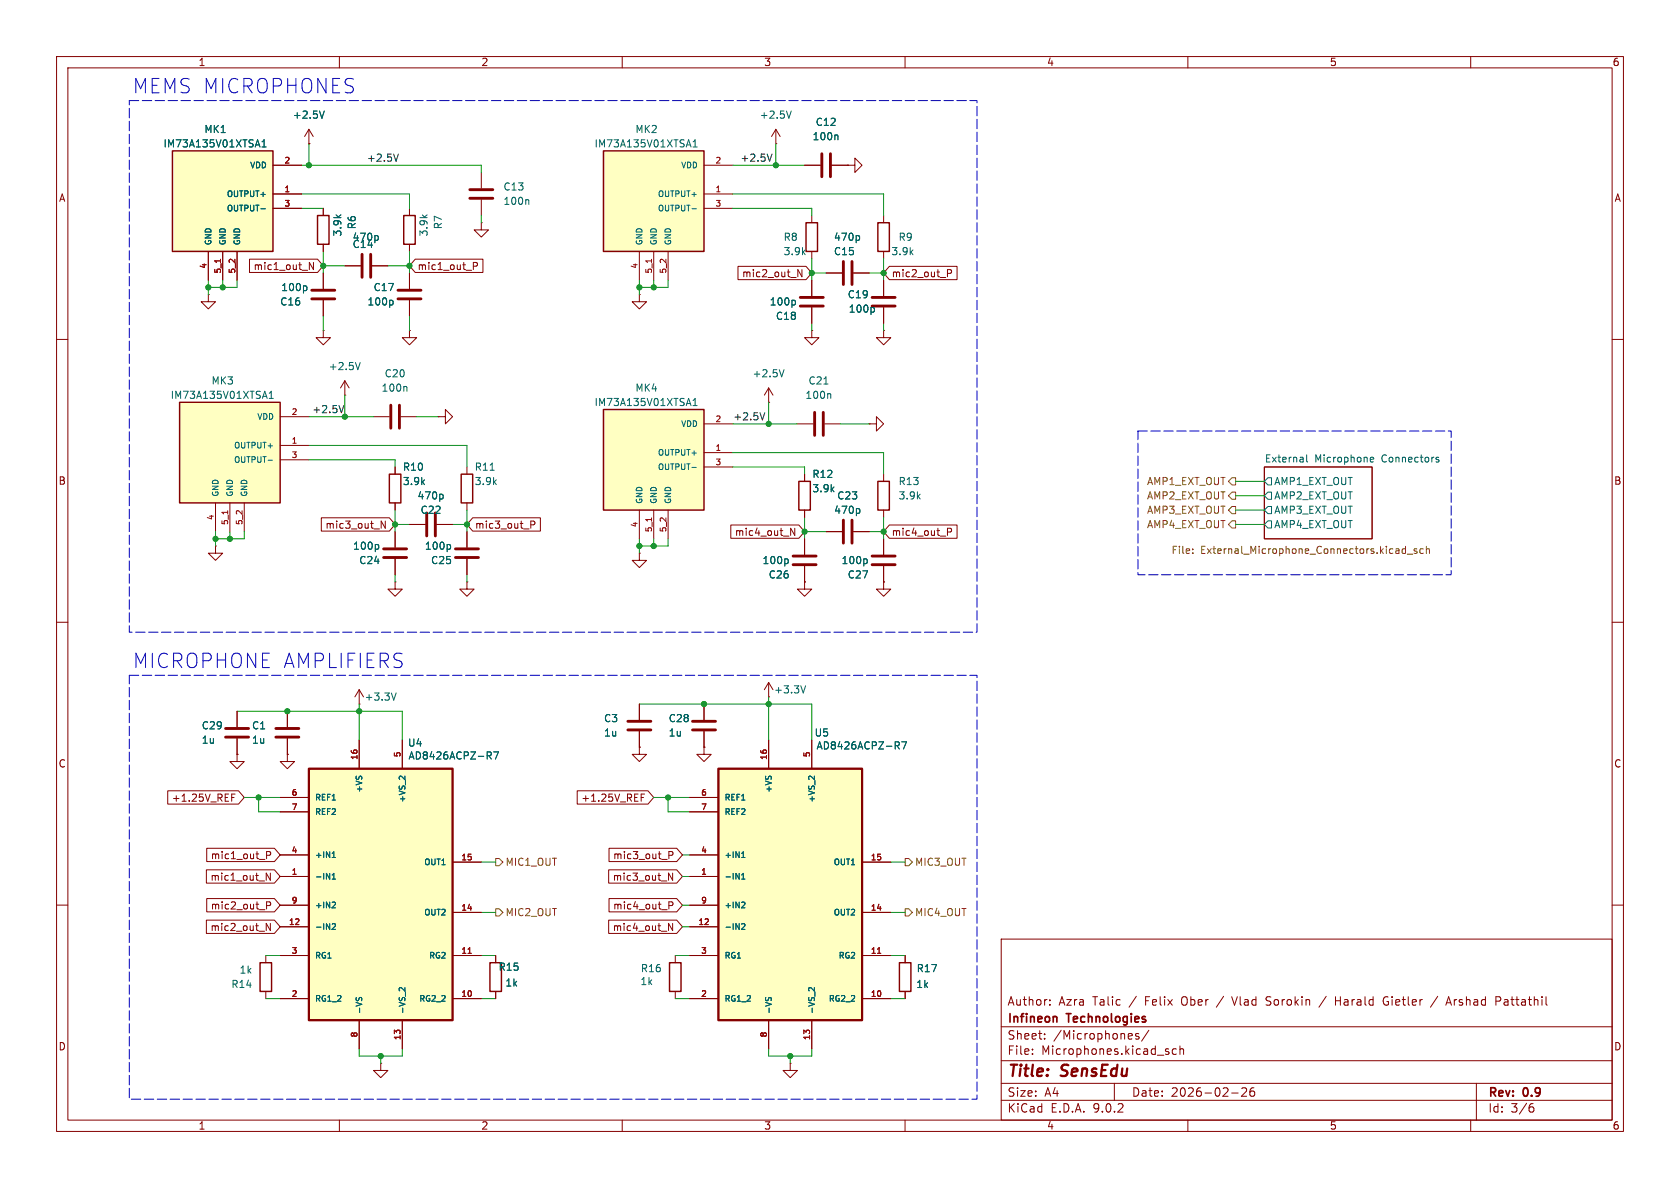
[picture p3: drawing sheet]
<svg xmlns="http://www.w3.org/2000/svg" width="297mm" height="210mm" viewBox="0 0 297 210" stroke-linecap="round" stroke-linejoin="round" font-family="sans-serif">
<g fill="none" stroke="#840000" stroke-width=".18">
<path d="M10 10h277v190h-277zM12 12h273v186h-273zM60 10v2M110 10v2M160 10v2M210 10v2M260 10v2M10 60h2M285 60h2M223.5 82.6h19.1v12.7h-19.1zM10 110h2M285 110h2"/>
<path d="M10 160h2M177 166h108v32h-108zM185.6 177.6v.1M185.6 176.8v.1M217.7 176.2l.5 1.5M223.8 177.6l.6 .1M224.1 176.2l-.3 .3 .1 .3 .2 .1M234.5 176.1l-1.3 2M236.1 176.2v1.5M236.1 176.9h.9M245.2 177.1h.3M245.2 176.2a.75 .75 0 0 0-.7 .7 .75 .75 0 0 0 .7 .8l.2-.1"/>
<path d="M254.2 176.1l-1.3 2M255.6 177.7l.5-1.5 .5 1.5M255.7 177.3h.8M264.5 176.2h.5l.3 .3-.1 .4-.7 .1M285 160h2M60 198v2M110 198v2M160 198v2M177 194.5h108M177 191.5h108M177 187.5h108M177 181.5h108"/>
<path d="M182.5 186.3v.1M182.5 185.5v.1M184.7 183.6v.1M184.7 182.8v.1M197 191.5v3M200.1 182.8l.1 .3-.7 .1M201.3 182.8l-.3-.1-.3 .2 .1 .2 .5 .2v.3h-.6M203.1 182.1l-1.3 2M206.5 185.9l.2 .2-.2 .3M206.5 185.4l.1 .1M208 185.5l-.5-.1-.3 .3v.4l.2 .2h.6M208.6 185.5l.2-.1 .4 .1v.9"/>
<path d="M208.6 184.9v1.5M210 198v2M217.7 193.2h1.2M219.5 192.4l.6-.1 .2 .1 .1 .3-.9 1.1h.9M221.7 192.3a.59 .59 0 0 0-.7 .6v.6l.1 .2 .4 .1 .2-.1 .1-.5-.1-.3h-.5l-.2 .3M260 198v2M261 191.5v6.5M270.6 195.7h.4l.2 .3-.1 .5-.5 .1M271 195.1l-.4 .1"/>
</g>
<path d="M186.6 179.7l.2 .2v.8" fill="none" stroke="#840000" stroke-width=".3"/>
<path d="M224.2 87h.6v1.3h-.6l-.7-.7zM224.2 92.1h.6v1.2h-.6l-.7-.6zM224.2 89.5h.6v1.3h-.6l-.7-.6zM224.2 84.5h.6v1.2h-.6l-.7-.6zM231 80.4v1.1l.2 .2M242.2 81.3l.7-.2-.1-.2-.4-.1-.2 .2 .1 .6h.5M253.9 81.2l.4 .1 .1 .2-.2 .2-.3-.1M253.9 80.9h.4" fill="none" stroke="#006464" stroke-width=".18"/>
<path d="M210.9 97.7v.1M210.9 97.1v.1M248.5 96.6v1.2M248.5 97.1l-.4-.1-.2 .2 .1 .6h.5M248.8 98h.9M250.5 97.1l-.3-.1-.2 .2v.2l.5 .1v.3h-.5M251.6 97.1l-.3-.1-.3 .2 .1 .6h.5M252.2 97.1l.1-.1 .3 .1 .1 .7M252.2 96.6v1.2" fill="none" stroke="#725600" stroke-width=".18"/>
<path d="M54.6 135.9h25.4v44.4h-25.4z" fill="#ffffc2"/>
<path d="M54.6 135.9h25.4v44.4h-25.4z" fill="none" stroke="#840000" stroke-width=".41"/>
<g fill="none" stroke="#840000" stroke-width=".18">
<path d="M153.7 74.9h1.2v-1.2l1.3 1.2-1.3 1.3v-1.3M153.7 74.9h.1M142.2 83.8v1.3M142.2 90.2v1.2M156.2 102.9v1.2h1.3l-1.3 1.3-1.3-1.3h1.3M156.2 102.9h.1M63.5 130.8v5.1M71.1 130.8v5.1M124.5 124.5v2.8M124.5 129.3v2.8M135.9 123.2h.1M135.9 120.7l-.8 1.2"/>
<path d="M135.9 120.7l.8 1.2M135.9 120.7v2.5M49.5 141h5.1M49.5 143.5h5.1M49.5 151.1h5.1M49.5 154.9h5.1M80 152.4h5.1M49.5 160h5.1M49.5 163.8h5.1M49.5 168.9h5.1M49.5 176.5h5.1M80 168.9h5.1"/>
<path d="M80 176.5h5.1M80 161.3h5.1M119.4 168.9v1.3M119.4 175.3v1.2M63.5 180.3v5.1M71.1 180.3v5.1M139.7 188v1.2h1.3l-1.3 1.3-1.3-1.3h1.3M139.7 188h.1"/>
</g>
<g fill="none" stroke="#006464" stroke-width=".18">
<path d="M71.6 137.2v.6l-.6-.6-.4 .1M86.4 133.6l.5 .6M86.6 132.9l.3 .3-.1 .3-.2 .1M87.3 132.9h.8l-.5 1.3M142.4 121.2l-.4 1.3M58.7 151.6h.6M58.7 154.7l.3-.3v1M58.7 155.4h.6M58.8 150.8l.2-.2v1M58.9 159.5h.3l.1 .3-.6 .7h.6M58.7 163.4l.4-.1 .2 .3-.6 .7h.6M63 176.3l-.1 .4"/>
<path d="M63.4 176.7l.1-.3 .3-.1 .2 .2v.3M71.6 174.6v.6l-.7-.6-.3 .1v.3"/>
</g>
<path d="M82.7 168.5h.6" fill="none" stroke="#a90000" stroke-width=".18"/>
<path d="M141.2 85.1h2.1v5.1h-2.1zM118.4 170.2h2v5.1h-2z" fill="none" stroke="#840000" stroke-width=".25"/>
<path d="M122.4 127.5h4.1M122.4 129h4.1" fill="none" stroke="#840000" stroke-width=".51"/>
<path d="M127 135.9h25.4v44.4h-25.4z" fill="#ffffc2"/>
<path d="M127 135.9h25.4v44.4h-25.4z" fill="none" stroke="#840000" stroke-width=".41"/>
<g fill="none" stroke="#840000" stroke-width=".18">
<path d="M137.2 25.4h.1M137.2 22.9l-.8 1.2M137.2 22.9l.7 1.2M137.2 22.9v2.5M149.9 29.2h1.2v-1.3l1.3 1.3-1.3 1.3v-1.3M149.9 29.2h.1M113 52.1v1.2h1.3l-1.3 1.3-1.2-1.3h1.2M113 52.1h.1M82.5 82.6v1.2M82.5 88.9v1.3M156.2 95.3v2.7M156.2 100.1v2.8"/>
<path d="M135.9 130.8v5.1M143.5 130.8v5.1M121.9 141h5.1M121.9 143.5h5.1M121.9 151.1h5.1M121.9 154.9h5.1M152.4 152.4h5.1M47 168.9v1.3M47 175.3v1.2M87.6 168.9v1.3M87.6 175.3v1.2M121.9 160h5.1"/>
<path d="M121.9 163.8h5.1M121.9 168.9h5.1M121.9 176.5h5.1M152.4 168.9h5.1M152.4 176.5h5.1M152.4 161.3h5.1M160 168.9v1.3M160 175.3v1.2M67.3 188v1.2h1.3l-1.3 1.3-1.3-1.3h1.3M67.3 188h.1M135.9 180.3v5.1M143.5 180.3v5.1"/>
</g>
<g fill="none" stroke="#006464" stroke-width=".18">
<path d="M139.9 19.6l-.4 1.3M86.7 83.1h.7M153.1 98.8l.2 .2v.4l-.2 .2M144 137.2v.6l-.6-.6-.4 .1M158.6 131.8l.4 .6M158.7 131.1l.3 .3-.1 .3-.2 .1M159.4 131.1h.9l-.6 1.3M131.1 151.6h.6M131.1 154.7l.3-.3v1M131.1 155.4h.6M131.2 150.8l.2-.2v1M131.3 159.5h.3l.1 .3-.6 .7h.6"/>
<path d="M131.1 163.4l.4-.1 .2 .3-.6 .7h.6M135.4 176.3l-.1 .4M135.8 176.7l.1-.3 .3-.1 .2 .2v.3M144 174.6v.6l-.8-.6-.2 .1v.3"/>
</g>
<path d="M155.1 168.5h.6" fill="none" stroke="#a90000" stroke-width=".18"/>
<path d="M81.5 83.8h2.1v5.1h-2.1zM46 170.2h2v5.1h-2zM86.6 170.2h2v5.1h-2zM159 170.2h2v5.1h-2z" fill="none" stroke="#840000" stroke-width=".25"/>
<path d="M154.2 99.8h4M154.2 98.3h4" fill="none" stroke="#840000" stroke-width=".51"/>
<path d="M106.7 26.7h17.8v17.8h-17.8z" fill="#ffffc2"/>
<path d="M56.1 38.1h2.1v5.1h-2.1zM106.7 26.7h17.8v17.8h-17.8zM142.5 39.4h2v5.1h-2z" fill="none" stroke="#840000" stroke-width=".25"/>
<g fill="none" stroke="#840000" stroke-width=".18">
<path d="M57.1 36.8v1.3M124.5 29.2h5M124.5 34.3h5M124.5 36.8h5M142.2 29.2h2.8M143.5 38.1v1.3M147.1 29.2h2.8M57.1 58.4v1.3h1.3l-1.3 1.3-1.2-1.3h1.2M57.1 58.4h.1M57.1 43.2v1.3M61 47h2.8M65.8 47h2.8"/>
<path d="M72.4 58.4v1.3h1.3l-1.3 1.3-1.3-1.3h1.3M72.4 58.4h.1M72.4 48.3v2.8M72.4 53.1v2.8M113 44.5v5M115.6 44.5v5M118.1 44.5v5M143.5 44.5v1.2M143.5 49.5v2.8M143.5 54.4v2.8M146 48.3h2.8M150.9 48.3h2.8"/>
<path d="M41.9 133.4v1.2h1.3l-1.3 1.3-1.3-1.3h1.3M41.9 133.4h.1M41.9 125.7v2.8M41.9 130.6v2.8M50.8 133.4v1.2h1.3l-1.3 1.3-1.3-1.3h1.3M50.8 133.4h.1M50.8 125.7v2.8M50.8 130.6v2.8M63.5 124.5h.1M63.5 121.9l-.8 1.3M63.5 121.9l.8 1.3M63.5 121.9v2.6"/>
<path d="M113 132.1v1.3h1.3l-1.3 1.2-1.2-1.2h1.2M113 132.1h.1"/>
</g>
<path d="M115.2 45.8v.6" fill="none" stroke="#a90000" stroke-width=".18"/>
<path d="M121.7 24.7l.5 1.3M122.3 36.9h.8M122.5 26h.8M122.5 25.1l.4-.4v1.3M148 23.9l.1 .1v.7M66.6 41.6l.3 .3v.3l-.3 .3M69.3 53.1l.2 .2v.4l-.2 .2M140.4 53.1l.2 .2v.4l-.2 .2M151.7 41.6l.3 .3v.3l-.3 .3M70 122.5l-.4 1.3" fill="none" stroke="#006464" stroke-width=".18"/>
<g fill="none" stroke="#840000" stroke-width=".51">
<path d="M145.3 27.2v4M146.8 27.2v4M64 45v4M65.5 45v4M70.4 52.8h4M70.4 51.3h4M141.5 54.1h4M141.5 52.6h4M149.1 46.2v4.1M150.6 46.2v4.1M39.9 128.8h4M39.9 130.3h4"/>
<path d="M48.8 128.8h4M48.8 130.3h4"/>
</g>
<path d="M31.7 71.1h17.8v17.8h-17.8z" fill="#ffffc2"/>
<path d="M71.4 38.1h2v5.1h-2zM31.7 71.1h17.8v17.8h-17.8zM68.8 83.8h2.1v5.1h-2.1z" fill="none" stroke="#840000" stroke-width=".25"/>
<g fill="none" stroke="#840000" stroke-width=".18">
<path d="M72.4 36.8v1.3M85.1 39.4v1.2h1.3l-1.3 1.3-1.3-1.3h1.3M85.1 39.4h.1M85.1 30.5v2.8M85.1 35.3v2.8M72.4 43.2v1.3M143.5 58.4v1.3h1.3l-1.3 1.3-1.3-1.3h1.3M143.5 58.4h.1M49.5 73.7h5.1M49.5 78.7h5.1M61 69.9h.1M61 67.3l-.8 1.3"/>
<path d="M61 67.3l.7 1.3M61 67.3v2.6M66 73.7h2.8M70.9 73.7h2.8M77.5 73.7h1.2v-1.3l1.3 1.3-1.3 1.2v-1.2M77.5 73.7h.1M38.1 96.5v1.3h1.3l-1.3 1.3-1.3-1.3h1.3M38.1 96.5h.1M38.1 88.9v5.1M40.6 88.9v5.1M43.2 88.9v5.1M49.5 81.3h5.1"/>
<path d="M69.8 82.6v1.2M69.8 88.9v1.3M69.8 94v2.8M69.8 98.8v2.8M72.4 92.7h2.8M77.2 92.7h2.8M82.5 94v2.8M82.5 98.8v2.8M69.8 102.9v1.2h1.3l-1.3 1.3-1.2-1.3h1.2M69.8 102.9h.1M82.5 102.9v1.2h1.3l-1.3 1.3-1.2-1.3h1.2M82.5 102.9h.1"/>
<path d="M113 124.5v2.8M113 129.3v2.8M124.5 132.1v1.3h1.2l-1.2 1.2-1.3-1.2h1.3M124.5 132.1h.1"/>
</g>
<path d="M40.3 90.3v.6" fill="none" stroke="#a90000" stroke-width=".18"/>
<path d="M93.3 35.3l.2 .2v.6M46.8 69.2l.4 1.2M47.6 70.4h.7M47.6 69.5l.4-.3v1.2M63.7 64.1l-.4 1.2M71.8 68.3l.1 .2v.7M47.4 81.4h.8M66.7 96.3l.3 .2v.4l-.3 .2M78.1 87.4l.2 .2v.4l-.2 .2M79.4 96.3l.3 .2v.4l-.3 .2" fill="none" stroke="#006464" stroke-width=".18"/>
<path d="M83.1 33.5h4M83.1 35.1h4M69.1 71.6v4.1M70.6 71.6v4.1M67.8 98.6h4.1M67.8 97h4.1M75.4 90.7v4M77 90.7v4M80.5 98.6h4.1M80.5 97h4.1M111 127.5h4.1M111 129h4.1" fill="none" stroke="#840000" stroke-width=".51"/>
<path d="M30.5 26.7h17.8v17.8h-17.8z" fill="#ffffc2"/>
<path d="M30.5 26.7h17.8v17.8h-17.8zM155.2 39.4h2v5.1h-2z" fill="none" stroke="#840000" stroke-width=".25"/>
<g fill="none" stroke="#840000" stroke-width=".18">
<path d="M48.3 29.2h5M48.3 34.3h5M48.3 36.8h5M54.6 25.4h.1M54.6 22.9l-.8 1.2M54.6 22.9l.8 1.2M54.6 22.9v2.5M156.2 38.1v1.3M36.8 52.1v1.2h1.3l-1.3 1.3-1.2-1.3h1.2M36.8 52.1h.1M36.8 44.5v5M39.4 44.5v5"/>
<path d="M41.9 44.5v5M57.1 48.3v2.8M57.1 53.1v2.8M156.2 58.4v1.3h1.3l-1.3 1.3-1.3-1.3h1.3M156.2 58.4h.1M156.2 44.5v1.2M156.2 49.5v2.8M156.2 54.4v2.8M135.9 71.1h.1M135.9 68.6l-.8 1.3M135.9 68.6l.8 1.3M135.9 68.6v2.5"/>
<path d="M113 97.8v1.3h1.3l-1.3 1.2-1.2-1.2h1.2M113 97.8h.1M142.2 95.3v2.7M142.2 100.1v2.8"/>
</g>
<path d="M39 45.8v.6" fill="none" stroke="#a90000" stroke-width=".18"/>
<path d="M57.3 19.6l-.4 1.3M45.5 24.7l.5 1.3M46.1 36.9h.8M46.3 26h.8M46.3 25.1l.4-.4v1.3M54 50.5l.3 .3v.3l-.3 .3M154.3 54.3l.3 .3v.3l-.3 .3M138.6 65.3l-.4 1.3M139.1 98.8l.2 .2v.4l-.2 .2" fill="none" stroke="#006464" stroke-width=".18"/>
<path d="M55.1 52.8h4.1M55.1 51.3h4.1M154.2 54.1h4M154.2 52.6h4M140.2 99.8h4.1M140.2 98.3h4.1" fill="none" stroke="#840000" stroke-width=".51"/>
<path d="M106.7 72.4h17.8v17.8h-17.8z" fill="#ffffc2"/>
<path d="M106.7 72.4h17.8v17.8h-17.8zM155.2 85.1h2v5.1h-2z" fill="none" stroke="#840000" stroke-width=".25"/>
<g fill="none" stroke="#840000" stroke-width=".18">
<path d="M48.3 29.2h5M48.3 34.3h5M48.3 36.8h5M54.6 25.4h.1M57.1 36.8v1.3M142.2 29.2h2.8M147.1 29.2h2.8M149.9 29.2h.1M36.8 44.5v5M39.4 44.5v5M41.9 44.5v5M44.1 45.8h12l1 1.2-1 1.2h-12z"/>
<path d="M55.4 46.4v1.3l-.7-1.3v1.3M57.1 43.2v1.3M57.1 48.3v2.8M57.1 53.1v2.8M61 47h2.8M65.8 47h2.8M72.4 48.3v2.8M72.4 53.1v2.8M73.4 45.8h12v2.4h-12l-1-1.2zM83.7 47.1l.6-.1 .1-.2-.1-.3-.6-.1v1.3M130.5 47.1h12l1 1.2-1 1.1h-12zM141.8 47.7v1.2l-.8-1.2v1.2"/>
<path d="M143.5 49.5v2.8M143.5 54.4v2.8M146 48.3h2.8M150.9 48.3h2.8M156.2 49.5v2.8M156.2 54.4v2.8M157.2 47.1h12v2.3h-12l-1-1.1zM167.5 48.3h.6l.1-.2v-.3l-.7-.1v1.2M124.5 74.9h5M141 74.9h2.8M145.8 74.9h2.8M56.8 91.5h12l1 1.2-1 1.2h-12z"/>
<path d="M68.1 92.1v1.3l-.7-1.3v1.3M69.8 82.6v1.2M69.8 88.9v1.3M69.8 94v2.8M69.8 98.8v2.8M72.4 92.7h2.8M77.2 92.7h2.8M82.5 94v2.8M82.5 98.8v2.8M83.6 91.5h11.9v2.4h-11.9l-1.1-1.2zM93.8 92.8l.6-.1 .2-.2-.1-.3-.7-.1v1.3M113 90.2v5.1"/>
<path d="M115.6 90.2v5.1M118.1 90.2v5.1M124.5 80h5M124.5 82.6h5M129.2 92.8h12l1 1.2-1 1.2h-12zM140.5 93.4v1.3l-.7-1.3v1.3M142.2 83.8v1.3M142.2 90.2v1.2M142.2 95.3v2.7M146 94h2.8M150.9 94h2.8M156.2 83.8v1.3"/>
<path d="M156.2 90.2v1.2M156.2 95.3v2.7M157.2 92.8h12v2.4h-12l-1-1.2zM167.5 94h.6l.1-.2v-.3l-.7-.1v1.3M142.2 102.9v1.2h1.3l-1.3 1.3-1.2-1.3h1.2M142.2 102.9h.1M142.2 100.1v2.8M156.2 102.9h.1M156.2 100.1v2.8M29.7 139.8h12.5l1 1.2-1 1.1h-12.5zM41.9 133.4h.1M41.9 125.7v2.8"/>
<path d="M41.9 130.6v2.8M50.8 133.4h.1M50.8 125.7v2.8M50.8 130.6v2.8M63.5 130.8v5.1M71.1 130.8v5.1M102 139.8h12.6l1 1.2-1 1.1h-12.6zM113 132.1h.1M113 124.5v2.8M113 129.3v2.8M124.5 132.1h.1M124.5 124.5v2.8"/>
<path d="M124.5 129.3v2.8M135.9 130.8v5.1M143.5 130.8v5.1M36.5 153.8h12l1 1.1-1 1.2h-12zM36.5 158.8h12l1 1.2-1 1.2h-12zM36.5 150h12l1 1.1-1 1.2h-12zM41 141h.4M41 140.4h.6M47.1 151.2l.6-.1 .2-.1-.1-.3-.7-.2v1.3M47.8 154.3v1.3l-.7-1.3v1.3M49.5 141h5.1M49.5 143.5h5.1"/>
<path d="M49.5 151.1h5.1M49.5 154.9h5.1M80 152.4h5.1M107.6 153.8h12l1 1.1-1 1.2h-12zM107.7 158.8h11.9l1 1.2-1 1.2h-11.9zM107.7 150h11.9l1 1.1-1 1.2h-11.9zM113.3 141h.5M113.3 140.4h.7M118.2 151.2l.7-.1 .1-.1-.1-.3-.7-.2v1.3M118.9 154.3v1.3l-.7-1.3v1.3M121.9 141h5.1M121.9 143.5h5.1"/>
<path d="M121.9 151.1h5.1M121.9 154.9h5.1M152.4 152.4h5.1M36.5 162.7h12l1 1.1-1 1.2h-12zM47.1 160.1l.6-.1 .2-.2-.1-.3-.7-.1v1.3M47.8 163.2v1.3l-.7-1.3v1.3M49.5 160h5.1M49.5 163.8h5.1M49.5 168.9h5.1M49.5 176.5h5.1M80 168.9h5.1M80 176.5h5.1"/>
<path d="M80 161.3h5.1M87.6 168.9v1.3M87.6 175.3v1.2M107.6 162.7h12l1 1.1-1 1.2h-12zM118.2 160.1l.7-.1 .1-.2-.1-.3-.7-.1v1.3M118.9 163.2v1.3l-.7-1.3v1.3M121.9 160h5.1M121.9 163.8h5.1M121.9 168.9h5.1M121.9 176.5h5.1M152.4 168.9h5.1M152.4 176.5h5.1"/>
<path d="M152.4 161.3h5.1M160 168.9v1.3M160 175.3v1.2M63.5 180.3v5.1M71.1 180.3v5.1M135.9 180.3v5.1M143.5 180.3v5.1"/>
</g>
<path d="M39 45.8v.6M115.2 91.5v.6M82.7 168.5h.6M155.1 168.5h.6" fill="none" stroke="#a90000" stroke-width=".18"/>
<g fill="none" stroke="#006464" stroke-width=".18">
<path d="M57.3 19.6l-.4 1.3M45.5 24.7l.5 1.3M46.1 36.9h.8M46.3 26h.8M46.3 25.1l.4-.4v1.3M148 23.9l.1 .1v.7M54 50.5l.3 .3v.3l-.3 .3M66.6 41.6l.3 .3v.3l-.3 .3M69.3 53.1l.2 .2v.4l-.2 .2M140.4 53.1l.2 .2v.4l-.2 .2M151.7 41.6l.3 .3v.3l-.3 .3M154.3 54.3l.3 .3v.3l-.3 .3"/>
<path d="M121.7 70.4l.5 1.3M122.5 71.7h.8M122.5 70.8l.4-.4v1.3M145.7 67.9h.7M146.7 69.6l.2 .2v.6M66.7 96.3l.3 .2v.4l-.3 .2M78.1 87.4l.2 .2v.4l-.2 .2M79.4 96.3l.3 .2v.4l-.3 .2M122.3 82.6h.8M139.1 98.8l.2 .2v.4l-.2 .2M151.8 89.9l.2 .2v.4l-.2 .2M153.1 98.8l.2 .2v.4l-.2 .2"/>
<path d="M71.6 137.2v.6l-.6-.6-.4 .1M86.4 133.6l.5 .6M86.6 132.9l.3 .3-.1 .3-.2 .1M87.3 132.9h.8l-.5 1.3M144 137.2v.6l-.6-.6-.4 .1M158.6 131.8l.4 .6M158.7 131.1l.3 .3-.1 .3-.2 .1M159.4 131.1h.9l-.6 1.3M58.7 151.6h.6M58.7 154.7l.3-.3v1M58.7 155.4h.6M58.8 150.8l.2-.2v1"/>
<path d="M58.9 159.5h.3l.1 .3-.6 .7h.6M131.1 151.6h.6M131.1 155.4h.6M131.1 154.7l.3-.3v1M131.2 150.8l.2-.2v1M131.3 159.5h.3l.1 .3-.6 .7h.6M58.7 163.4l.4-.1 .2 .3-.6 .7h.6M63 176.3l-.1 .4M63.4 176.7l.1-.3 .3-.1 .2 .2v.3M71.6 174.6v.6l-.7-.6-.3 .1v.3M131.1 163.4l.4-.1 .2 .3-.6 .7h.6M135.4 176.3l-.1 .4"/>
<path d="M135.8 176.7l.1-.3 .3-.1 .2 .2v.3M144 174.6v.6l-.8-.6-.2 .1v.3"/>
</g>
<path d="M144 72.9v4.1M145.5 72.9v4.1M149.1 91.9v4.1M150.6 91.9v4.1" fill="none" stroke="#840000" stroke-width=".51"/>
<path d="M217.8 87h.6v1.3h-.6l-.6-.7zM217.8 89.5h.6v1.3h-.6l-.6-.6zM217.8 84.5h.6v1.2h-.6l-.6-.6zM217.8 92.1h.6v1.2h-.6l-.6-.6zM87.6 151.8h.7l.6 .6-.6 .6h-.7zM160 151.8h.7l.6 .6-.6 .6h-.7zM87.6 160.7h.7l.6 .6-.6 .6h-.7zM160 160.7h.7l.6 .6-.6 .6h-.7z" fill="none" stroke="#725600" stroke-width=".18"/>
<path d="M70.4 27.2l-.4 1.3M136.5 27.2l-.4 1.3M60.8 71.7l-.4 1.3M135.2 73l-.4 1.2" fill="none" stroke="#0f0f0f" stroke-width=".18"/>
<g fill="none" stroke="#009600" stroke-width=".18">
<path d="M53.3 34.3h19.1v2.5M53.3 36.8h3.8M53.3 29.2h31.8v1.3M54.6 25.4v3.8M85.1 38.1v1.3M129.5 34.3h26.7v3.8M129.5 36.8h14v1.3M129.5 29.2h12.7M137.2 25.4v3.8M36.8 49.5v2.6M39.4 49.5v1.3M41.9 49.5v1.3h-5.1"/>
<path d="M57.1 47h3.9M57.1 44.5v3.8M57.1 55.9v2.5M68.6 47h3.8M72.4 44.5v3.8M72.4 55.9v2.5M113 49.5v2.6M115.6 49.5v1.3M118.1 49.5v1.3h-5.1M143.5 45.7v3.8M143.5 57.2v1.2M143.5 48.3h2.5"/>
<path d="M153.7 48.3h2.5M156.2 45.7v3.8M156.2 57.2v1.2M54.6 73.7h11.4M54.6 78.7h27.9v3.9M61 69.9v3.8M73.7 73.7h3.8M129.5 74.9h11.5M135.9 71.1v3.8M148.6 74.9h5.1M38.1 94v2.5M40.6 94v1.3"/>
<path d="M43.2 94v1.3h-5.1M54.6 81.3h15.2v1.3M69.8 92.7h2.6M69.8 90.2v3.8M80 92.7h2.5M82.5 90.2v3.8M113 95.3v2.5M115.6 95.3v1.2M118.1 95.3v1.2h-5.1M129.5 80h26.7v3.8M129.5 82.6h12.7v1.2M142.2 91.4v3.9"/>
<path d="M142.2 94h3.8M153.7 94h2.5M156.2 91.4v3.9M218.4 87.6h5.1M218.4 92.7h5.1M218.4 90.2h5.1M218.4 85.1h5.1M69.8 101.6v1.3M82.5 101.6v1.3M41.9 125.7h29.2v5.1M63.5 124.5v6.3M113 124.5h30.5v6.3"/>
<path d="M135.9 123.2v7.6M43.2 141h6.3M45.7 141v2.5h3.8M85.1 152.4h2.5M115.6 141h6.3M118.1 141v2.5h3.8M120.6 154.9h1.3M120.6 151.1h1.3M157.5 152.4h2.5M47 168.9h2.5M47 176.5h2.5M85.1 168.9h2.5"/>
<path d="M85.1 176.5h2.5M85.1 161.3h2.5M119.4 168.9h2.5M119.4 176.5h2.5M120.6 163.8h1.3M120.6 160h1.3M157.5 168.9h2.5M157.5 176.5h2.5M157.5 161.3h2.5M63.5 185.4v1.3h7.6v-1.3M67.3 186.7v1.3M135.9 185.4v1.3h7.6v-1.3"/>
<path d="M139.7 186.7v1.3"/>
</g>
<path d="M22.9 17.8h149.8v94h-149.8zM201.2 76.2h55.3v25.4h-55.3zM22.9 119.4h149.8v74.9h-149.8z" fill="none" stroke="#0000c2" stroke-width=".18" stroke-dasharray="1.7 .6"/>
<g fill="#009600" stroke="#009600" stroke-width=".18">
<circle cx="61" cy="73.7" r=".46"/>
<circle cx="57.1" cy="47" r=".46"/>
<circle cx="135.9" cy="124.5" r=".46"/>
<circle cx="143.5" cy="48.3" r=".46"/>
<circle cx="142.2" cy="94" r=".46"/>
<circle cx="135.9" cy="74.9" r=".46"/>
<circle cx="115.6" cy="50.8" r=".46"/>
<circle cx="72.4" cy="47" r=".46"/>
<circle cx="113" cy="50.8" r=".46"/>
<circle cx="156.2" cy="94" r=".46"/>
<circle cx="156.2" cy="48.3" r=".46"/>
<circle cx="38.1" cy="95.3" r=".46"/>
<circle cx="40.6" cy="95.3" r=".46"/>
<circle cx="39.4" cy="50.8" r=".46"/>
<circle cx="36.8" cy="50.8" r=".46"/>
<circle cx="54.6" cy="29.2" r=".46"/>
<circle cx="63.5" cy="125.7" r=".46"/>
<circle cx="69.8" cy="92.7" r=".46"/>
<circle cx="113" cy="96.5" r=".46"/>
<circle cx="82.5" cy="92.7" r=".46"/>
<circle cx="115.6" cy="96.5" r=".46"/>
<circle cx="137.2" cy="29.2" r=".46"/>
<circle cx="50.8" cy="125.7" r=".46"/>
<circle cx="45.7" cy="141" r=".46"/>
<circle cx="67.3" cy="186.7" r=".46"/>
<circle cx="124.5" cy="124.5" r=".46"/>
<circle cx="118.1" cy="141" r=".46"/>
<circle cx="139.7" cy="186.7" r=".46"/>
</g>
<g font-size="3.5" fill="#0000c2">
<text x="23.4" y="16.8">MEMS MICROPHONES</text>
<text x="23.4" y="118.4">MICROPHONE AMPLIFIERS</text>
</g>
<g font-size="2.8" fill="#840000">
<text x="178" y="190.9">Title:</text>
<text x="187.7" y="190.9">SensEdu</text>
</g>
<g font-size="2.1" fill="#840000">
<text x="178" y="178">Author:</text>
<text x="187.2" y="178">Azra</text>
<text x="193.2" y="178">Talic</text>
<text x="199.8" y="178">/</text>
<text x="202.7" y="178">Felix</text>
<text x="209.3" y="178">Ober</text>
<text x="215.7" y="178">/</text>
<text x="218.6" y="178">Vlad</text>
<text x="224.7" y="178">Sorokin</text>
<text x="237.2" y="178">Harald</text>
<text x="245.9" y="178">Gietler</text>
<text x="257.4" y="178">Arshad</text>
<text x="266.2" y="178">Pattathil</text>
<text x="178" y="184">Sheet:</text>
<text x="178" y="181.2">Infineon</text>
<text x="186.2" y="184">/Microphones/</text>
<text x="188.7" y="181.2">Technologies</text>
<text x="178" y="186.7">File:</text>
<text x="184.1" y="186.7">Microphones.kicad_sch</text>
<text x="178" y="196.9">KiCad</text>
<text x="178" y="194.1">Size:</text>
<text x="184.7" y="194.1">A4</text>
<text x="185.7" y="196.9">E.D.A.</text>
<text x="193.3" y="196.9">9.0.2</text>
<text x="200" y="194.1">Date:</text>
<text x="207" y="194.1">2026-02-26</text>
<text x="263" y="194.3">Rev:</text>
<text x="263" y="196.9">Id:</text>
<text x="267.1" y="196.9">3/6</text>
<text x="269.4" y="194.3">0.9</text>
</g>
<g font-size="1.8" fill="#840000">
<text x="35" y="11.9">1</text>
<text x="85" y="11.9">2</text>
<text x="135" y="11.9">3</text>
<text x="185" y="11.9">4</text>
<text x="235" y="11.9">5</text>
<text x="285" y="11.9">6</text>
<text x="10.3" y="35.9">A</text>
<text x="285.3" y="35.9">A</text>
<text x="44.7" y="47.9">mic1_out_N</text>
<text x="73.7" y="47.9">mic1_out_P</text>
<text x="131.1" y="49.2">mic2_out_N</text>
<text x="157.5" y="49.2">mic2_out_P</text>
<text x="10.3" y="85.9">B</text>
<text x="285.3" y="85.9">B</text>
<text x="57.4" y="93.7">mic3_out_N</text>
<text x="83.9" y="93.7">mic3_out_P</text>
<text x="129.8" y="94.9">mic4_out_N</text>
<text x="157.5" y="94.9">mic4_out_P</text>
<text x="10.3" y="135.9">C</text>
<text x="285.3" y="135.9">C</text>
<text x="30.3" y="141.9">+1.25V_REF</text>
<text x="102.7" y="141.9">+1.25V_REF</text>
<text x="37.1" y="155.9">mic1_out_N</text>
<text x="37.2" y="152.1">mic1_out_P</text>
<text x="108.2" y="155.9">mic3_out_N</text>
<text x="108.3" y="152.1">mic3_out_P</text>
<text x="37.2" y="161">mic2_out_P</text>
<text x="108.3" y="161">mic4_out_P</text>
<text x="37.1" y="164.8">mic2_out_N</text>
<text x="108.2" y="164.8">mic4_out_N</text>
<text x="10.3" y="185.9">D</text>
<text x="285.3" y="185.9">D</text>
<text x="35" y="199.9">1</text>
<text x="85" y="199.9">2</text>
<text x="135" y="199.9">3</text>
<text x="185" y="199.9">4</text>
<text x="235" y="199.9">5</text>
<text x="285" y="199.9">6</text>
</g>
<g font-size="1.8" fill="#006464">
<text x="36" y="23.7">MK1</text>
<text x="51.7" y="21.2">+2.5V</text>
<text x="112.2" y="23.7">MK2</text>
<text x="134.2" y="21.2">+2.5V</text>
<text x="144.1" y="22.5">C12</text>
<text x="28.8" y="26.3">IM73A135V01XTSA1</text>
<text x="105" y="26.3">IM73A135V01XTSA1</text>
<text x="143.6" y="25">100n</text>
<text x="88.9" y="33.9">C13</text>
<text x="60.6" y="41.9" transform="rotate(-90 60.6 41.9)">3.9k</text>
<text x="63.1" y="40.6" transform="rotate(-90 63.1 40.6)">R6</text>
<text x="75.8" y="41.9" transform="rotate(-90 75.8 41.9)">3.9k</text>
<text x="78.3" y="40.6" transform="rotate(-90 78.3 40.6)">R7</text>
<text x="88.9" y="36.4">100n</text>
<text x="62.2" y="42.8">470p</text>
<text x="62.2" y="44">C14</text>
<text x="138.4" y="42.8">R8</text>
<text x="138.4" y="45.3">3.9k</text>
<text x="147.3" y="42.8">470p</text>
<text x="147.3" y="45.3">C15</text>
<text x="157.5" y="45.3">3.9k</text>
<text x="158.8" y="42.8">R9</text>
<text x="49.6" y="51.7">100p</text>
<text x="65.9" y="51.7">C17</text>
<text x="149.8" y="52.9">C19</text>
<text x="49.4" y="54.2">C16</text>
<text x="64.9" y="54.2">100p</text>
<text x="136" y="54.2">100p</text>
<text x="137.1" y="56.7">C18</text>
<text x="149.9" y="55.5">100p</text>
<text x="58" y="65.6">+2.5V</text>
<text x="30.1" y="70.7">IM73A135V01XTSA1</text>
<text x="37.3" y="68.2">MK3</text>
<text x="67.4" y="69.4">100n</text>
<text x="67.9" y="66.9">C20</text>
<text x="105" y="72">IM73A135V01XTSA1</text>
<text x="112.2" y="69.4">MK4</text>
<text x="132.9" y="66.9">+2.5V</text>
<text x="142.3" y="70.7">100n</text>
<text x="142.8" y="68.2">C21</text>
<text x="71.1" y="83.4">R10</text>
<text x="83.8" y="83.4">R11</text>
<text x="223.5" y="81.8">External</text>
<text x="232.4" y="81.8">Microphone</text>
<text x="244.4" y="81.8">Connectors</text>
<text x="71.1" y="86">3.9k</text>
<text x="73.7" y="88.5">470p</text>
<text x="83.8" y="86">3.9k</text>
<text x="143.5" y="87.2">3.9k</text>
<text x="143.5" y="84.7">R12</text>
<text x="147.9" y="88.5">C23</text>
<text x="158.8" y="88.5">3.9k</text>
<text x="158.8" y="86">R13</text>
<text x="225.2" y="88.5">AMP2_EXT_OUT</text>
<text x="225.2" y="86">AMP1_EXT_OUT</text>
<text x="74.3" y="91">C22</text>
<text x="147.4" y="91">470p</text>
<text x="225.2" y="93.6">AMP4_EXT_OUT</text>
<text x="225.2" y="91">AMP3_EXT_OUT</text>
<text x="62.3" y="97.4">100p</text>
<text x="63.4" y="99.9">C24</text>
<text x="75" y="97.4">100p</text>
<text x="76.1" y="99.9">C25</text>
<text x="134.7" y="99.9">100p</text>
<text x="148.7" y="99.9">100p</text>
<text x="135.8" y="102.5">C26</text>
<text x="149.8" y="102.5">C27</text>
<text x="64.4" y="124.1">+3.3V</text>
<text x="136.8" y="122.8">+3.3V</text>
<text x="35.6" y="131.7">1u</text>
<text x="35.6" y="129.1">C29</text>
<text x="44.5" y="129.1">C1</text>
<text x="44.5" y="131.7">1u</text>
<text x="106.7" y="127.9">C3</text>
<text x="106.7" y="130.4">1u</text>
<text x="118.1" y="130.4">1u</text>
<text x="118.1" y="127.9">C28</text>
<text x="143.9" y="130.4">U5</text>
<text x="72" y="132.2">U4</text>
<text x="72.1" y="134.5">AD8426ACPZ-R7</text>
<text x="144.3" y="132.7">AD8426ACPZ-R7</text>
<text x="42.3" y="172.3">1k</text>
<text x="88" y="171.8">R15</text>
<text x="113.2" y="172.1">R16</text>
<text x="162" y="172.1">R17</text>
<text x="40.8" y="174.9">R14</text>
<text x="89.2" y="174.6">1k</text>
<text x="113.1" y="174.3">1k</text>
<text x="161.9" y="174.9">1k</text>
</g>
<g font-size="1.8" fill="#0f0f0f">
<text x="64.8" y="28.7">+2.5V</text>
<text x="130.8" y="28.7">+2.5V</text>
<text x="55.1" y="73.1">+2.5V</text>
<text x="129.5" y="74.4">+2.5V</text>
</g>
<g font-size="1.8" fill="#725600">
<text x="202.7" y="88.5">AMP2_EXT_OUT</text>
<text x="202.7" y="86">AMP1_EXT_OUT</text>
<text x="202.7" y="91">AMP3_EXT_OUT</text>
<text x="202.7" y="93.6">AMP4_EXT_OUT</text>
<text x="207" y="98.2">File:</text>
<text x="212.2" y="98.2">External_Microphone_Connectors.kicad_sch</text>
<text x="89.3" y="153.3">MIC1_OUT</text>
<text x="161.7" y="153.3">MIC3_OUT</text>
<text x="89.3" y="162.2">MIC2_OUT</text>
<text x="161.7" y="162.2">MIC4_OUT</text>
</g>
<g font-size="1.4" fill="#006464">
<text x="44.1" y="29.9">VDD</text>
<text x="120.3" y="29.9">VDD</text>
<text x="40" y="35">OUTPUT+</text>
<text x="116.2" y="35">OUTPUT+</text>
<text x="40" y="37.6">OUTPUT-</text>
<text x="116.2" y="37.6">OUTPUT-</text>
<text x="37.6" y="43.4" transform="rotate(-90 37.6 43.4)">GND</text>
<text x="40.1" y="43.4" transform="rotate(-90 40.1 43.4)">GND</text>
<text x="42.6" y="43.4" transform="rotate(-90 42.6 43.4)">GND</text>
<text x="113.8" y="43.4" transform="rotate(-90 113.8 43.4)">GND</text>
<text x="116.3" y="43.4" transform="rotate(-90 116.3 43.4)">GND</text>
<text x="118.8" y="43.4" transform="rotate(-90 118.8 43.4)">GND</text>
<text x="45.4" y="74.4">VDD</text>
<text x="120.3" y="75.7">VDD</text>
<text x="41.2" y="79.5">OUTPUT+</text>
<text x="41.2" y="82">OUTPUT-</text>
<text x="116.2" y="80.7">OUTPUT+</text>
<text x="116.2" y="83.3">OUTPUT-</text>
<text x="38.8" y="87.9" transform="rotate(-90 38.8 87.9)">GND</text>
<text x="41.4" y="87.9" transform="rotate(-90 41.4 87.9)">GND</text>
<text x="43.9" y="87.9" transform="rotate(-90 43.9 87.9)">GND</text>
<text x="113.8" y="89.2" transform="rotate(-90 113.8 89.2)">GND</text>
<text x="116.3" y="89.2" transform="rotate(-90 116.3 89.2)">GND</text>
<text x="118.8" y="89.2" transform="rotate(-90 118.8 89.2)">GND</text>
<text x="55.6" y="141.7">REF1</text>
<text x="64.2" y="140.3" transform="rotate(-90 64.2 140.3)">+VS</text>
<text x="71.9" y="142" transform="rotate(-90 71.9 142)">+VS_2</text>
<text x="128" y="141.7">REF1</text>
<text x="136.6" y="140.3" transform="rotate(-90 136.6 140.3)">+VS</text>
<text x="144.2" y="142" transform="rotate(-90 144.2 142)">+VS_2</text>
<text x="55.6" y="144.2">REF2</text>
<text x="128" y="144.2">REF2</text>
<text x="55.6" y="151.9">+IN1</text>
<text x="55.6" y="155.7">-IN1</text>
<text x="74.9" y="153.1">OUT1</text>
<text x="128" y="151.9">+IN1</text>
<text x="128" y="155.7">-IN1</text>
<text x="147.3" y="153.1">OUT1</text>
<text x="55.6" y="160.8">+IN2</text>
<text x="128" y="160.8">+IN2</text>
<text x="55.6" y="164.6">-IN2</text>
<text x="74.9" y="162">OUT2</text>
<text x="128" y="164.6">-IN2</text>
<text x="147.3" y="162">OUT2</text>
<text x="55.6" y="169.6">RG1</text>
<text x="75.7" y="169.6">RG2</text>
<text x="128" y="169.6">RG1</text>
<text x="148.1" y="169.6">RG2</text>
<text x="55.6" y="177.3">RG1_2</text>
<text x="64.2" y="179.3" transform="rotate(-90 64.2 179.3)">-VS</text>
<text x="71.9" y="179.3" transform="rotate(-90 71.9 179.3)">-VS_2</text>
<text x="74" y="177.3">RG2_2</text>
<text x="128" y="177.3">RG1_2</text>
<text x="136.6" y="179.3" transform="rotate(-90 136.6 179.3)">-VS</text>
<text x="144.2" y="179.3" transform="rotate(-90 144.2 179.3)">-VS_2</text>
<text x="146.4" y="177.3">RG2_2</text>
</g>
<g font-size="1.4" fill="#a90000">
<text x="50.2" y="29">2</text>
<text x="126.4" y="29">2</text>
<text x="50.2" y="34">1</text>
<text x="126.4" y="34">1</text>
<text x="50.2" y="36.6">3</text>
<text x="126.4" y="36.6">3</text>
<text x="36.6" y="47.6" transform="rotate(-90 36.6 47.6)">4</text>
<text x="112.8" y="47.6" transform="rotate(-90 112.8 47.6)">4</text>
<text x="39.1" y="48.5" transform="rotate(-90 39.1 48.5)">5_1</text>
<text x="41.7" y="48.5" transform="rotate(-90 41.7 48.5)">5_2</text>
<text x="115.3" y="48.5" transform="rotate(-90 115.3 48.5)">5_1</text>
<text x="117.9" y="48.5" transform="rotate(-90 117.9 48.5)">5_2</text>
<text x="51.5" y="73.4">2</text>
<text x="126.4" y="74.7">2</text>
<text x="51.5" y="78.5">1</text>
<text x="51.5" y="81">3</text>
<text x="126.4" y="79.8">1</text>
<text x="126.4" y="82.3">3</text>
<text x="37.8" y="92.1" transform="rotate(-90 37.8 92.1)">4</text>
<text x="40.4" y="92.9" transform="rotate(-90 40.4 92.9)">5_1</text>
<text x="42.9" y="92.9" transform="rotate(-90 42.9 92.9)">5_2</text>
<text x="112.8" y="93.3" transform="rotate(-90 112.8 93.3)">4</text>
<text x="115.3" y="94.2" transform="rotate(-90 115.3 94.2)">5_1</text>
<text x="117.9" y="94.2" transform="rotate(-90 117.9 94.2)">5_2</text>
<text x="63.2" y="134.4" transform="rotate(-90 63.2 134.4)">16</text>
<text x="70.9" y="134" transform="rotate(-90 70.9 134)">5</text>
<text x="135.6" y="134.4" transform="rotate(-90 135.6 134.4)">16</text>
<text x="143.3" y="134" transform="rotate(-90 143.3 134)">5</text>
<text x="51.5" y="140.7">6</text>
<text x="51.5" y="143.3">7</text>
<text x="123.8" y="140.7">6</text>
<text x="123.8" y="143.3">7</text>
<text x="51.5" y="150.9">4</text>
<text x="51.5" y="154.7">1</text>
<text x="81.5" y="152.1">15</text>
<text x="123.8" y="150.9">4</text>
<text x="123.8" y="154.7">1</text>
<text x="153.8" y="152.1">15</text>
<text x="51.5" y="159.8">9</text>
<text x="81.5" y="161">14</text>
<text x="123.8" y="159.8">9</text>
<text x="153.8" y="161">14</text>
<text x="51" y="163.6">12</text>
<text x="123.4" y="163.6">12</text>
<text x="51.5" y="168.7">3</text>
<text x="81.5" y="168.7">11</text>
<text x="123.8" y="168.7">3</text>
<text x="153.8" y="168.7">11</text>
<text x="51.5" y="176.3">2</text>
<text x="81.5" y="176.3">10</text>
<text x="123.8" y="176.3">2</text>
<text x="153.8" y="176.3">10</text>
<text x="63.2" y="183.5" transform="rotate(-90 63.2 183.5)">8</text>
<text x="70.9" y="184" transform="rotate(-90 70.9 184)">13</text>
<text x="135.6" y="183.5" transform="rotate(-90 135.6 183.5)">8</text>
<text x="143.3" y="184" transform="rotate(-90 143.3 184)">13</text>
</g>
</svg>
